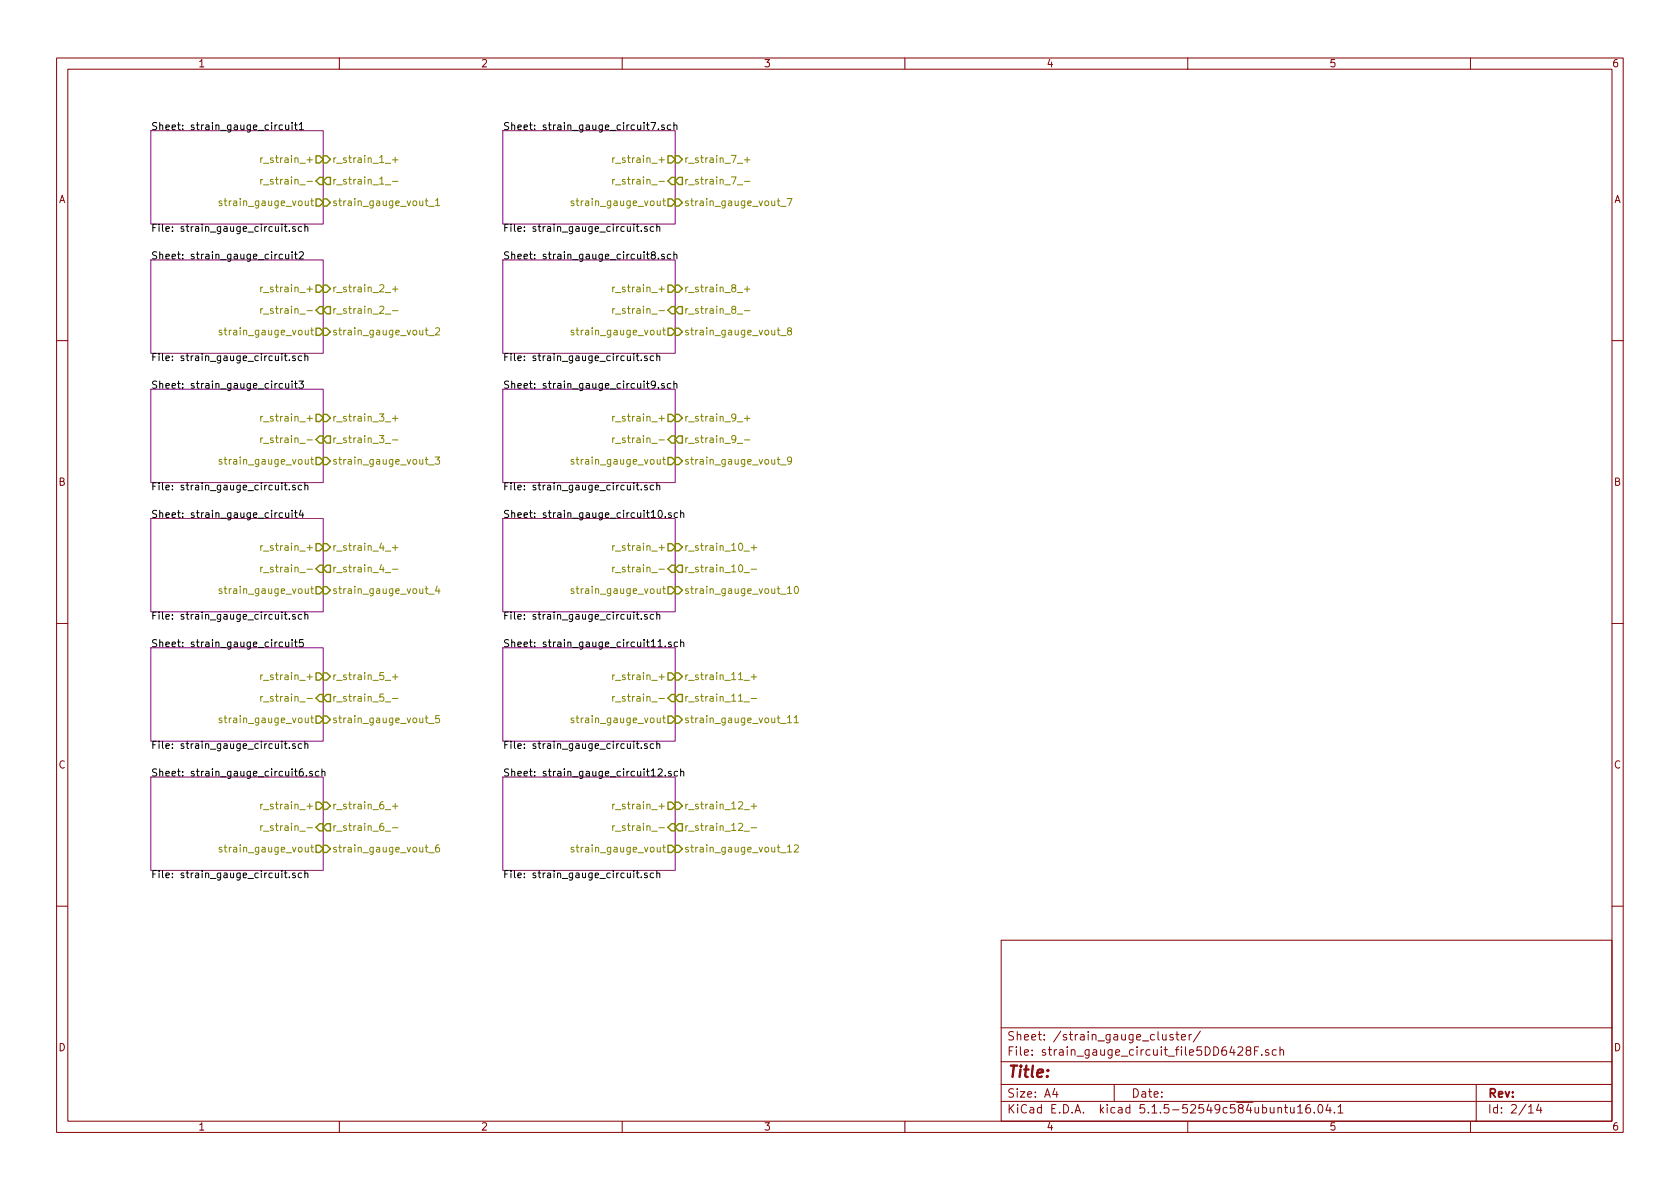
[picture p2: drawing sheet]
<svg xmlns="http://www.w3.org/2000/svg" width="297mm" height="210mm" viewBox="0 0 297 210" stroke-linecap="round" stroke-linejoin="round" font-family="sans-serif">
<g fill="none" stroke="#840000" stroke-width=".18">
<path d="M10 10.3h277v189.9h-277zM12 12.2h273v186.1h-273zM60 10.3v1.9M110 10.3v1.9M160 10.3v1.9M210 10.3v1.9M260 10.3v1.9M10 60.2h2M285 60.2h2M10 110.3h2M285 110.3h2M10 160.2h2"/>
<path d="M177 166.3h108v32h-108zM285 160.2h2M60 198.3v1.9M110 198.3v1.9M160 198.3v1.9M177 194.8h108M177 191.8h108M177 187.8h108M177 181.8h108M186.5 192.5l-.4 1h1M186.8 193v1M197 191.8v3"/>
<path d="M205.5 182.9v.8a.37 .37 0 0 0 .7 .1M206.2 182.9v1M207.4 183l-.4-.1-.2 .2 .1 .3 .5 .1v.3h-.6M207.9 182.9h.6M208.1 182.4v1.3l.4 .2M208.9 183.4l.7-.1-.1-.3-.4-.1-.2 .2 .1 .7h.5M210 198.3v1.9M210.3 182.9v1M210.7 182.9l-.4 .2v.1M212.2 182.3l-1.2 2M218.9 185.3l.2-.2h.4l.2 .4-.9 1.1h.9M220.6 185.7l-.3-.2 .1-.3a.48 .48 0 0 1 .7 .1l-.1 .4a.52 .52 0 0 0-.6 .2 .52 .52 0 0 0 0 .6l.5 .1 .2-.1 .1-.5-.3-.3"/>
<path d="M221.8 185.8h.5M222.5 185.1h-.7v1.5M223.1 186.5v.1M224.3 185.7l-.3-.1-.3 .2 .1 .2 .5 .2v.3h-.6M225.7 185.7l-.5-.1-.3 .3 .1 .6 .2 .1 .5-.1M226 196l.2-.2 .3 .1 .1 .9M226.3 185.7l.2-.1 .4 .1v.9M226.3 185.1v1.5M227.1 195.8h.6M227.3 195.3v1.3l.4 .2M228.2 195.8v.9l.4 .1 .2-.1M228.8 195.8v1"/>
<path d="M229.4 195.8l.5-.5v1.5M229.4 196.8h.9M231.6 195.3a.59 .59 0 0 0-.7 .7v.7l.3 .1 .4-.1 .1-.5-.1-.2-.4-.1-.3 .3M232.4 196.7v.1M233.1 195.5l.3-.2a.8 .8 0 0 1 .5 .8 .8 .8 0 0 1-.5 .7l-.3-.1-.1-.4zM234.8 195.2l-.4 1.1h1M235.2 195.8v1M235.9 196.7v.1M236.6 195.8l.4-.5v1.5M236.6 196.8h.8M260 198.3v1.9M261 191.8v6.5"/>
<path d="M270.3 195.8l.4-.5v1.5M270.3 196.8h.8M272.1 195.2l-.4 1.1h.9M272.4 195.8v1"/>
</g>
<path d="M26.7 23.1h30.4v16.5h-30.4zM88.9 23.1h30.5v16.5h-30.5zM26.7 46h30.4v16.5h-30.4zM88.9 46h30.5v16.5h-30.5zM26.7 68.8h30.4v16.5h-30.4zM88.9 68.8h30.5v16.5h-30.5zM26.7 91.7h30.4v16.5h-30.4zM88.9 91.7h30.5v16.5h-30.5zM26.7 114.5h30.4v16.6h-30.4zM88.9 114.5h30.5v16.6h-30.5zM26.7 137.4h30.4v16.5h-30.4zM88.9 137.4h30.5v16.5h-30.5z" fill="none" stroke="#840084" stroke-width=".18"/>
<g fill="none" stroke="#000" stroke-width=".18">
<path d="M50 22.1h-.4l-.2 .2 .1 .6h.5M50.4 39.6v1.1l.3 .2M50.5 22.1l.1 .8h.3l.2-.1M51.1 22.1v.8M51.6 21.7v.1M51.6 22.1v.8M52.1 22.1h.5M52.2 21.7v1.1l.4 .1M52.9 22l.4-.3v1.2M52.9 22.9h.7M53.9 39.6v1.3M112.7 39.6v1.1l.3 .2"/>
<path d="M115.1 21.7h.8l-.5 1.2M116.1 39.6v1.3M116.4 22.8v.1M117.4 22.1h-.3l-.1 .2v.1l.4 .2v.3h-.4M118.6 22.1h-.4l-.2 .2 .1 .6h.5M119.2 22.2l.1-.1h.3l.1 .8M119.2 21.7v1.2M50 45h-.4l-.2 .2 .1 .5h.5M50.3 40.1h.4M50.5 45l.1 .7 .3 .1 .2-.1M51.1 45v.8M51.2 40.8v.1"/>
<path d="M51.6 44.5v.1M51.6 45v.8M52.1 45h.5M52.2 40.1h-.3l-.2 .2 .1 .1 .4 .2v.3h-.5M52.2 44.5v1.1l.4 .2M52.9 44.6l.5-.1 .2 .4v.2l-.7 .7h.7M53.3 40.1h-.3l-.3 .2 .2 .6h.4M53.9 40.2l.2-.1h.3v.8M112.5 40.1h.5M113.4 40.8v.1M114.4 40.1h-.3l-.2 .2 .1 .1 .4 .2v.3h-.5M115.4 45.1l-.3-.3 .3-.3h.2l.2 .1v.4l-.5 .1-.2 .2v.3l.3 .2h.2l.3-.2-.1-.4-.2-.1"/>
<path d="M115.6 40.1h-.4l-.2 .2 .1 .6h.5M116.1 40.2l.2-.1h.3l.1 .8M116.4 45.7v.1M117.4 45h-.3l-.1 .1v.2l.4 .1v.3h-.4M118.6 45h-.4l-.2 .2 .1 .5h.5M119.2 45.1l.1-.1h.3l.1 .8M119.2 44.5v1.3M50 67.9l-.4-.1-.2 .2 .1 .6h.5M50.3 62.9h.4M50.4 62.5v1.1l.3 .2M50.5 67.8l.1 .8 .3 .1 .2-.2M51.1 67.8v.9"/>
<path d="M51.2 63.6v.2M51.6 67.4v.1M51.6 67.8v.9M52.1 67.8h.5M52.2 63l-.3-.1-.2 .2 .1 .2 .4 .1v.3h-.5M52.2 67.4v1.1l.4 .2M52.9 67.4h.7l-.4 .5 .4 .1v.5l-.2 .2-.5-.2M53.3 63l-.3-.1-.3 .3 .2 .5h.4M53.9 63.1l.2-.2 .3 .1v.8M53.9 62.5v1.3M112.5 62.9h.5M112.7 62.5v1.1l.3 .2"/>
<path d="M113.4 63.6v.2M114.4 63l-.3-.1-.2 .2 .1 .2 .4 .1v.3h-.5M115.6 63l-.4-.1-.2 .3 .1 .5h.5M115.9 67.9l-.3 .3-.3-.1-.2-.2v-.3l.3-.2h.2l.3 .2a.97 .97 0 0 1-.3 1l-.3 .1M116.1 63.1l.2-.2 .3 .1 .1 .8M116.1 62.5v1.3M116.4 68.5v.2M117.4 67.9l-.3-.1-.1 .2v.2l.4 .1v.3h-.4M118.6 67.9l-.4-.1-.2 .2 .1 .6h.5M119.2 67.9l.1-.1 .3 .1 .1 .8M119.2 67.4v1.3M50 90.7h-.4l-.2 .2 .1 .6h.5"/>
<path d="M50.3 85.8h.4M50.4 85.4v1.1l.3 .1M50.5 90.7l.1 .8h.3l.2-.1M51.1 90.7v.8M51.2 86.5v.1M51.6 90.2v.2M51.6 90.7v.8M52.1 90.7h.5M52.2 85.8h-.3l-.2 .2 .1 .2 .4 .1v.3h-.5M52.2 90.2v1.1l.4 .2M53.2 90.2l-.3 .9h.8M53.3 85.8h-.3l-.3 .2 .2 .6h.4"/>
<path d="M53.5 90.7v.8M53.9 85.9l.2-.1h.3v.8M53.9 85.4v1.2M112.5 85.8h.5M112.7 85.4v1.1l.3 .1M113.4 86.5v.1M114.4 85.8h-.3l-.2 .2 .1 .2 .4 .1v.3h-.5M115.6 85.8h-.4l-.2 .2 .1 .6h.5M116.1 85.9l.2-.1h.3l.1 .8M116.1 85.4v1.2M116.5 90.4l.2-.2a.67 .67 0 0 1 .4 .7 .67 .67 0 0 1-.4 .6l-.3-.2v-.3zM117.6 91.4v.1"/>
<path d="M118.7 90.7h-.3l-.2 .2v.1l.5 .2v.3h-.5M119.8 90.7h-.3l-.3 .2 .1 .6h.5M120.3 90.8l.2-.1h.3l.1 .8M120.3 90.2v1.3M50 113.6l-.4-.1-.2 .3 .1 .5h.5M50.3 108.7h.4M50.4 108.2v1.1l.3 .2M50.5 113.5l.1 .8 .3 .1 .2-.2M51.1 113.5v.9M51.2 109.4v.1M51.6 113.1v.1M51.6 113.5v.9"/>
<path d="M52.1 113.5h.5M52.2 108.7h-.3l-.2 .1 .1 .2 .4 .1v.3h-.5M52.2 113.1v1.1l.4 .2M53.3 108.7h-.3l-.3 .2 .2 .5h.4M53.6 113.1h-.6l-.1 .6 .2-.1 .5 .1v.5l-.2 .2-.5-.2M53.9 108.8l.2-.1h.3v.8M53.9 108.2v1.3M112.5 108.7h.5M112.7 108.2v1.1l.3 .2M113.4 109.4v.1M114.4 108.7h-.3l-.2 .1 .1 .2 .4 .1v.3h-.5M115.6 108.7h-.4l-.2 .2 .1 .5h.5"/>
<path d="M116.1 108.8l.2-.1h.3l.1 .8M116.1 108.2v1.3M116.4 113.5l.3-.4v1.3M116.4 114.4h.7M117.6 114.2v.2M118.7 113.6l-.3-.1-.2 .2v.2l.5 .1v.3h-.5M119.8 113.6l-.3-.1-.3 .3 .1 .5h.5M120.3 113.7l.2-.2 .3 .1 .1 .8M120.3 113.1v1.3M50.3 131.5h.4M50.4 131.1v1.1l.3 .2M51.2 132.2v.2"/>
<path d="M52.2 131.6l-.3-.1-.2 .2 .1 .2 .4 .1v.3h-.5M53.3 131.6l-.3-.1-.3 .2 .2 .6h.4M53.5 136h-.2a.79 .79 0 0 0-.1 1.2l.4-.1v-.5l-.4-.2-.3 .3M53.9 131.6l.2-.1 .3 .1v.8M53.9 131.1v1.3M54.2 137.1v.1M55.2 136.4h-.3l-.2 .2 .1 .1 .4 .2v.3h-.5M56.4 136.4h-.4l-.2 .2 .1 .6h.5M56.9 136.5l.2-.1h.3l.1 .8M56.9 136v1.2M112.5 131.5h.5M112.7 131.1v1.1l.3 .2"/>
<path d="M113.4 132.2v.2M114.4 131.6l-.3-.1-.2 .2 .1 .2 .4 .1v.3h-.5M115.6 131.6l-.4-.1-.2 .2 .1 .6h.5M116.1 131.6l.2-.1 .3 .1 .1 .8M116.1 131.1v1.3M116.4 136.1l.4-.1 .3 .3-.8 .9h.8M117.6 137.1v.1M118.7 136.4h-.3l-.2 .2v.1l.5 .2v.3h-.5M119.8 136.4h-.3l-.3 .2 .1 .6h.5M120.3 136.5l.2-.1h.3l.1 .8M120.3 136v1.2M50.3 154.4h.4"/>
<path d="M50.4 153.9v1.1l.3 .2M51.2 155.1v.1M52.2 154.4h-.3l-.2 .2 .1 .1 .4 .2v.3h-.5M53.3 154.4h-.3l-.3 .2 .2 .6h.4M53.9 154.5l.2-.1h.3v.8M53.9 153.9v1.3M112.5 154.4h.5M112.7 153.9v1.1l.3 .2M113.4 155.1v.1M114.4 154.4h-.3l-.2 .2 .1 .1 .4 .2v.3h-.5M115.6 154.4h-.4l-.2 .2 .1 .6h.5M116.1 154.5l.2-.1h.3l.1 .8"/>
<path d="M116.1 153.9v1.3"/>
</g>
<g fill="none" stroke="#848400" stroke-width=".18">
<path d="M39.2 35.6l-.3-.1-.2 .2 .1 .2 .4 .1v.3h-.5M46.1 27.9v.8M46.1 31.7v.9M46.5 27.9l-.4 .2M46.5 31.7l-.4 .2M46.6 28.9h.9M46.6 32.7h.9M54.9 35.5h.5M55.1 35.1v1.1l.3 .2M68.1 32.7h1M69.4 28.3h1M69.4 32.1h1"/>
<path d="M69.9 27.8v.9M75.2 35.5h.5M75.4 35.1v1.1l.3 .2M75.8 36.5h1M77 35.5l.4-.4v1.3M77 36.4h.7M101.4 35.6l-.3-.1-.1 .2v.2l.4 .1v.3h-.4M108.3 27.9v.8M108.3 31.7v.9M108.7 27.9l-.4 .2M108.7 31.7l-.4 .2M108.8 28.9h1"/>
<path d="M108.8 32.7h1M117.2 35.5h.5M117.3 35.1v1.1l.4 .2M130.4 32.7h.9M131.6 28.3h1M131.6 32.1h1M132.1 27.8v.9M138 36.5h1M139.2 35.1h.8l-.5 1.3M39.2 58.4h-.3l-.2 .2 .1 .1 .4 .2v.3h-.5M46.1 50.8v.8M46.1 54.6v.8"/>
<path d="M46.5 50.8l-.4 .2M46.5 54.6l-.4 .2M46.6 51.7h.9M46.6 55.5h.9M54.9 58.4h.5M55.1 58v1l.3 .2M68.1 55.5h1M69.4 54.9h1M69.4 51.1h1M69.9 50.6v1M75.8 59.4h1M77 58.1l.5-.1 .2 .3v.2l-.8 .7h.8"/>
<path d="M101.4 58.4h-.3l-.1 .2v.1l.4 .2v.3h-.4M108.3 50.8v.8M108.3 54.6v.8M108.7 50.8l-.4 .2M108.7 54.6l-.4 .2M108.8 51.7h1M108.8 55.5h1M117.2 58.4h.5M117.3 58v1l.4 .2M130.4 55.5h.9M131.6 54.9h1M131.6 51.1h1"/>
<path d="M132.1 50.6v1M138 59.4h1M139.5 58.5l-.2-.1v-.3l.4-.1 .2 .1v.3l-.6 .2-.1 .1v.3l.3 .2h.2l.3-.2-.1-.4-.2-.1M46.1 73.6v.9M46.1 77.4v.9M46.5 73.6l-.4 .3M46.5 77.4l-.4 .3M46.6 74.6h.9M46.6 78.4h.9M68.1 78.4h1M69.4 74h1M69.4 77.8h1"/>
<path d="M69.9 73.5v1M108.3 73.6v.9M108.3 77.4v.9M108.7 73.6l-.4 .3M108.7 77.4l-.4 .3M108.8 74.6h1M108.8 78.4h1M130.4 78.4h.9M131.6 74h1M131.6 77.8h1M132.1 73.5v1M39.2 81.3l-.3-.1-.2 .2 .1 .2 .4 .1v.3h-.5"/>
<path d="M46.1 96.5v.8M46.5 96.5l-.4 .2M46.6 97.5h.9M54.9 81.2h.5M55.1 80.8v1.1l.3 .2M69.4 96.8h1M69.9 96.4v.9M75.8 82.2h1M76.9 80.8h.8l-.4 .5 .4 .1v.6l-.2 .1-.6-.1M101.4 81.3l-.3-.1-.1 .2v.2l.4 .1v.3h-.4M108.3 96.5v.8M108.7 96.5l-.4 .2"/>
<path d="M108.8 97.5h1M117.2 81.2h.5M117.3 80.8v1.1l.4 .2M131.5 97.5h1M132.8 96.8h1M133.3 96.4v.9M138 82.2h1M140 81.4l-.3 .2h-.4l-.1-.2 .1-.5 .2-.1h.2l.3 .3a.97 .97 0 0 1-.3 .9l-.4 .1M39.2 104.2l-.3-.1-.2 .2 .1 .2 .4 .1v.3h-.5M46.1 100.3v.8M46.1 119.3v.9M46.5 119.3l-.4 .3"/>
<path d="M46.5 100.3l-.4 .2M46.6 101.3h.9M54.9 104.1h.5M55.1 103.7v1.1l.3 .1M68.1 101.3h1M69.4 100.7h1M69.4 119.7h1M69.9 119.2v1M75.8 105.1h1M77.3 103.6l-.3 .9h.8M77.6 104.1v.8M101.4 104.2l-.3-.1-.1 .2v.2l.4 .1v.3h-.4"/>
<path d="M108.3 100.3v.8M108.3 119.3v.9M108.7 100.3l-.4 .2M108.7 119.3l-.4 .3M108.8 101.3h1M117.2 104.1h.5M117.3 103.7v1.1l.4 .1M131.5 101.3h1M132.8 100.7h1M132.8 119.7h1M133.3 119.2v1M138 105.1h1"/>
<path d="M139.2 104l.4-.3v1.2M139.2 104.9h.8M140.6 103.8l.1-.1a.67 .67 0 0 1 .5 .6 .67 .67 0 0 1-.5 .6l-.3-.4zM39.2 127h-.3l-.2 .1 .1 .2 .4 .2v.3h-.5M46.1 123.2v.8M46.5 123.2l-.4 .2M46.6 120.3h.9M46.6 124.1h.9M54.9 127h.5M55.1 126.5v1.1l.3 .2M68.1 124.1h1M69.4 123.5h1"/>
<path d="M75.8 127.9h1M77.7 126.5h-.6l-.1 .6 .2-.1 .5 .1v.6l-.2 .1-.5-.1M101.4 127h-.3l-.1 .1v.2l.4 .2v.3h-.4M108.3 123.2v.8M108.7 123.2l-.4 .2M108.8 120.3h1M108.8 124.1h1M117.2 127h.5M117.3 126.5v1.1l.4 .2M131.5 120.3h1M131.5 124.1h1M132.8 123.5h1"/>
<path d="M138 127.9h1M139.2 126.9l.4-.4v1.3M139.2 127.8h.8M140.4 126.9l.4-.4v1.3M140.4 127.8h.8M39.2 149.9l-.3-.1-.2 .2 .1 .2 .4 .1v.3h-.5M46.1 142.2v.8M46.1 146v.9M46.5 142.2l-.4 .2M46.5 146l-.4 .2M46.6 143.2h.9M46.6 147h.9"/>
<path d="M54.9 149.8h.5M55.1 149.4v1.1l.3 .2M68.1 147h1M69.4 142.6h1M69.4 146.4h1M69.9 142.1v.9M75.8 150.8h1M77.6 149.4l-.4 .1a.87 .87 0 0 0 0 1.2l.5-.2v-.5l-.5-.1-.2 .2M101.4 149.9l-.3-.1-.1 .2v.2l.4 .1v.3h-.4M108.3 142.2v.8M108.3 146v.9M108.7 142.2l-.4 .2"/>
<path d="M108.7 146l-.4 .2M108.8 143.2h1M108.8 147h1M117.2 149.8h.5M117.3 149.4v1.1l.4 .2M131.5 143.2h1M131.5 147h1M132.8 142.6h1M132.8 146.4h1M133.3 142.1v.9M138 150.8h1M139.2 149.8l.4-.4v1.3"/>
<path d="M139.2 150.7h.8M140.4 149.5l.5-.1 .3 .4-.8 .9h.8"/>
</g>
<g fill="none" stroke="#848400" stroke-width=".25">
<path d="M55.9 27.6h.6l.6 .6-.6 .6h-.6zM55.9 35.2h.6l.6 .6-.6 .6h-.6zM56.5 31.4h.6v1.2h-.6l-.6-.6zM57.1 27.6h.7l.6 .6-.6 .6h-.7zM57.1 35.2h.7l.6 .6-.6 .6h-.7zM57.8 31.4h.6v1.2h-.6l-.7-.6zM118.1 27.6h.6l.7 .6-.7 .6h-.6zM118.1 35.2h.6l.7 .6-.7 .6h-.6zM118.7 31.4h.7v1.2h-.7l-.6-.6zM119.4 35.2h.6l.6 .6-.6 .6h-.6zM119.4 27.6h.6l.6 .6-.6 .6h-.6zM120 31.4h.6v1.2h-.6l-.6-.6z"/>
<path d="M55.9 50.4h.6l.6 .6-.6 .7h-.6zM55.9 58h.6l.6 .7-.6 .6h-.6zM56.5 54.2h.6v1.3h-.6l-.6-.6zM57.1 50.4h.7l.6 .6-.6 .7h-.7zM57.1 58h.7l.6 .7-.6 .6h-.7zM57.8 54.2h.6v1.3h-.6l-.7-.6zM118.1 50.4h.6l.7 .6-.7 .7h-.6zM118.1 58h.6l.7 .7-.7 .6h-.6zM118.7 54.2h.7v1.3h-.7l-.6-.6zM119.4 58h.6l.6 .7-.6 .6h-.6zM119.4 50.4h.6l.6 .6-.6 .7h-.6zM120 54.2h.6v1.3h-.6l-.6-.6z"/>
<path d="M55.9 73.3h.6l.6 .6-.6 .6h-.6zM55.9 77.7l.6-.6h.6v1.3h-.6zM57.1 73.3h.7l.6 .6-.6 .6h-.7zM57.8 77.1h.6v1.3h-.6l-.7-.7zM118.1 73.3h.6l.7 .6-.7 .6h-.6zM118.1 77.7l.6-.6h.7v1.3h-.7zM119.4 73.3h.6l.6 .6-.6 .6h-.6zM119.4 77.7l.6-.6h.6v1.3h-.6zM55.9 96.1h.6l.6 .7-.6 .6h-.6zM55.9 80.9h.6l.6 .6-.6 .7h-.6zM56.5 99.9h.6v1.3h-.6l-.6-.6zM57.1 80.9h.7l.6 .6-.6 .7h-.7z"/>
<path d="M57.1 96.1h.7l.6 .7-.6 .6h-.7zM57.8 99.9h.6v1.3h-.6l-.7-.6zM118.1 96.1h.6l.7 .7-.7 .6h-.6zM118.1 80.9h.6l.7 .6-.7 .7h-.6zM118.7 99.9h.7v1.3h-.7l-.6-.6zM119.4 80.9h.6l.6 .6-.6 .7h-.6zM119.4 96.1h.6l.6 .7-.6 .6h-.6zM120 99.9h.6v1.3h-.6l-.6-.6zM55.9 119h.6l.6 .6-.6 .7h-.6zM55.9 103.8h.6l.6 .6-.6 .6h-.6zM57.1 103.8h.7l.6 .6-.6 .6h-.7zM57.1 119h.7l.6 .6-.6 .7h-.7z"/>
<path d="M118.1 103.8h.6l.7 .6-.7 .6h-.6zM118.1 119h.6l.7 .6-.7 .7h-.6zM119.4 103.8h.6l.6 .6-.6 .6h-.6zM119.4 119h.6l.6 .6-.6 .7h-.6zM55.9 123.4l.6-.6h.6v1.3h-.6zM55.9 126.6h.6l.6 .6-.6 .7h-.6zM57.1 126.6h.7l.6 .6-.6 .7h-.7zM57.8 122.8h.6v1.3h-.6l-.7-.7zM118.1 123.4l.6-.6h.7v1.3h-.7zM118.1 126.6h.6l.7 .6-.7 .7h-.6zM119.4 123.4l.6-.6h.6v1.3h-.6zM119.4 126.6h.6l.6 .6-.6 .7h-.6z"/>
<path d="M55.9 141.9h.6l.6 .6-.6 .6h-.6zM55.9 146.3l.6-.6h.6v1.2h-.6zM55.9 149.5h.6l.6 .6-.6 .6h-.6zM57.1 141.9h.7l.6 .6-.6 .6h-.7zM57.1 149.5h.7l.6 .6-.6 .6h-.7zM57.8 145.7h.6v1.2h-.6l-.7-.6zM118.1 141.9h.6l.7 .6-.7 .6h-.6zM118.1 149.5h.6l.7 .6-.7 .6h-.6zM118.7 145.7h.7v1.2h-.7l-.6-.6zM119.4 149.5h.6l.6 .6-.6 .6h-.6zM119.4 141.9h.6l.6 .6-.6 .6h-.6zM119.4 146.3l.6-.6h.6v1.2h-.6z"/>
</g>
<text font-size="2.8" fill="#840000" x="178" y="190.5">Title:</text>
<g font-size="2.1" fill="#840000">
<text x="178" y="184">Sheet: /strain_gauge_cluster/</text>
<text x="178" y="186.7">File: strain_gauge_circuit_file5DD6428F.sch</text>
<text x="178" y="196.9">KiCad E.D.A. kicad 5.1.5-52549c584ubuntu16.04.1</text>
<text x="178" y="194.1">Size: A4</text>
<text x="200" y="194.1">Date:</text>
<text x="263" y="194.1">Rev:</text>
<text x="263" y="196.9">Id: 2/14</text>
</g>
<g font-size="1.8" fill="#840000">
<text x="35" y="11.9">1</text>
<text x="85" y="11.9">2</text>
<text x="135" y="11.9">3</text>
<text x="185" y="11.9">4</text>
<text x="235" y="11.9">5</text>
<text x="285" y="11.9">6</text>
<text x="10.4" y="35.9">A</text>
<text x="285.4" y="35.9">A</text>
<text x="10.4" y="85.9">B</text>
<text x="285.4" y="85.9">B</text>
<text x="10.4" y="135.9">C</text>
<text x="285.4" y="135.9">C</text>
<text x="10.4" y="185.9">D</text>
<text x="285.4" y="185.9">D</text>
<text x="35" y="199.9">1</text>
<text x="85" y="199.9">2</text>
<text x="135" y="199.9">3</text>
<text x="185" y="199.9">4</text>
<text x="235" y="199.9">5</text>
<text x="285" y="199.9">6</text>
</g>
<g font-size="1.8">
<text x="26.7" y="23">Sheet: strain_gauge_circuit1</text>
<text x="88.9" y="23">Sheet: strain_gauge_circuit7.sch</text>
<text x="26.7" y="41">File: strain_gauge_circuit.sch</text>
<text x="88.9" y="41">File: strain_gauge_circuit.sch</text>
<text x="26.7" y="45.9">Sheet: strain_gauge_circuit2</text>
<text x="88.9" y="45.9">Sheet: strain_gauge_circuit8.sch</text>
<text x="26.7" y="63.8">File: strain_gauge_circuit.sch</text>
<text x="88.9" y="63.8">File: strain_gauge_circuit.sch</text>
<text x="26.7" y="68.7">Sheet: strain_gauge_circuit3</text>
<text x="88.9" y="68.7">Sheet: strain_gauge_circuit9.sch</text>
<text x="26.7" y="86.7">File: strain_gauge_circuit.sch</text>
<text x="88.9" y="86.7">File: strain_gauge_circuit.sch</text>
<text x="26.7" y="91.6">Sheet: strain_gauge_circuit4</text>
<text x="88.9" y="91.6">Sheet: strain_gauge_circuit10.sch</text>
<text x="26.7" y="109.6">File: strain_gauge_circuit.sch</text>
<text x="88.9" y="109.6">File: strain_gauge_circuit.sch</text>
<text x="26.7" y="114.4">Sheet: strain_gauge_circuit5</text>
<text x="88.9" y="114.4">Sheet: strain_gauge_circuit11.sch</text>
<text x="26.7" y="132.4">File: strain_gauge_circuit.sch</text>
<text x="26.7" y="137.3">Sheet: strain_gauge_circuit6.sch</text>
<text x="88.9" y="132.4">File: strain_gauge_circuit.sch</text>
<text x="88.9" y="137.3">Sheet: strain_gauge_circuit12.sch</text>
<text x="26.7" y="155.3">File: strain_gauge_circuit.sch</text>
<text x="88.9" y="155.3">File: strain_gauge_circuit.sch</text>
</g>
<g font-size="1.8" fill="#848400">
<text x="47.1" y="28.8">r_strain_+</text>
<text x="58.7" y="28.8">r_strain_1_+</text>
<text x="109.3" y="28.8">r_strain_+</text>
<text x="120.9" y="28.8">r_strain_7_+</text>
<text x="47.6" y="32.6">r_strain_-</text>
<text x="58.7" y="32.6">r_strain_1_-</text>
<text x="109.8" y="32.6">r_strain_-</text>
<text x="120.9" y="32.6">r_strain_7_-</text>
<text x="39.9" y="36.4">strain_gauge_vout</text>
<text x="58.7" y="36.4">strain_gauge_vout_1</text>
<text x="102.1" y="36.4">strain_gauge_vout</text>
<text x="120.9" y="36.4">strain_gauge_vout_7</text>
<text x="47.1" y="51.7">r_strain_+</text>
<text x="58.7" y="51.7">r_strain_2_+</text>
<text x="109.3" y="51.7">r_strain_+</text>
<text x="120.9" y="51.7">r_strain_8_+</text>
<text x="39.9" y="59.3">strain_gauge_vout</text>
<text x="47.6" y="55.5">r_strain_-</text>
<text x="58.7" y="55.5">r_strain_2_-</text>
<text x="58.7" y="59.3">strain_gauge_vout_2</text>
<text x="102.1" y="59.3">strain_gauge_vout</text>
<text x="109.8" y="55.5">r_strain_-</text>
<text x="120.9" y="59.3">strain_gauge_vout_8</text>
<text x="120.9" y="55.5">r_strain_8_-</text>
<text x="47.1" y="74.5">r_strain_+</text>
<text x="58.7" y="74.5">r_strain_3_+</text>
<text x="109.3" y="74.5">r_strain_+</text>
<text x="120.9" y="74.5">r_strain_9_+</text>
<text x="39.9" y="82.2">strain_gauge_vout</text>
<text x="47.6" y="78.4">r_strain_-</text>
<text x="58.7" y="78.4">r_strain_3_-</text>
<text x="58.7" y="82.2">strain_gauge_vout_3</text>
<text x="102.1" y="82.2">strain_gauge_vout</text>
<text x="109.8" y="78.4">r_strain_-</text>
<text x="120.9" y="78.4">r_strain_9_-</text>
<text x="120.9" y="82.2">strain_gauge_vout_9</text>
<text x="47.1" y="97.4">r_strain_+</text>
<text x="47.6" y="101.2">r_strain_-</text>
<text x="58.7" y="101.2">r_strain_4_-</text>
<text x="58.7" y="97.4">r_strain_4_+</text>
<text x="109.3" y="97.4">r_strain_+</text>
<text x="109.8" y="101.2">r_strain_-</text>
<text x="120.9" y="101.2">r_strain_10_-</text>
<text x="120.9" y="97.4">r_strain_10_+</text>
<text x="39.9" y="105">strain_gauge_vout</text>
<text x="58.7" y="105">strain_gauge_vout_4</text>
<text x="102.1" y="105">strain_gauge_vout</text>
<text x="120.9" y="105">strain_gauge_vout_10</text>
<text x="47.1" y="120.3">r_strain_+</text>
<text x="47.6" y="124.1">r_strain_-</text>
<text x="58.7" y="120.3">r_strain_5_+</text>
<text x="58.7" y="124.1">r_strain_5_-</text>
<text x="109.3" y="120.3">r_strain_+</text>
<text x="109.8" y="124.1">r_strain_-</text>
<text x="120.9" y="120.3">r_strain_11_+</text>
<text x="120.9" y="124.1">r_strain_11_-</text>
<text x="39.9" y="127.9">strain_gauge_vout</text>
<text x="58.7" y="127.9">strain_gauge_vout_5</text>
<text x="102.1" y="127.9">strain_gauge_vout</text>
<text x="120.9" y="127.9">strain_gauge_vout_11</text>
<text x="47.1" y="143.1">r_strain_+</text>
<text x="58.7" y="143.1">r_strain_6_+</text>
<text x="109.3" y="143.1">r_strain_+</text>
<text x="120.9" y="143.1">r_strain_12_+</text>
<text x="47.6" y="146.9">r_strain_-</text>
<text x="58.7" y="146.9">r_strain_6_-</text>
<text x="109.8" y="146.9">r_strain_-</text>
<text x="120.9" y="146.9">r_strain_12_-</text>
<text x="39.9" y="150.7">strain_gauge_vout</text>
<text x="58.7" y="150.7">strain_gauge_vout_6</text>
<text x="102.1" y="150.7">strain_gauge_vout</text>
<text x="120.9" y="150.7">strain_gauge_vout_12</text>
</g>
</svg>
